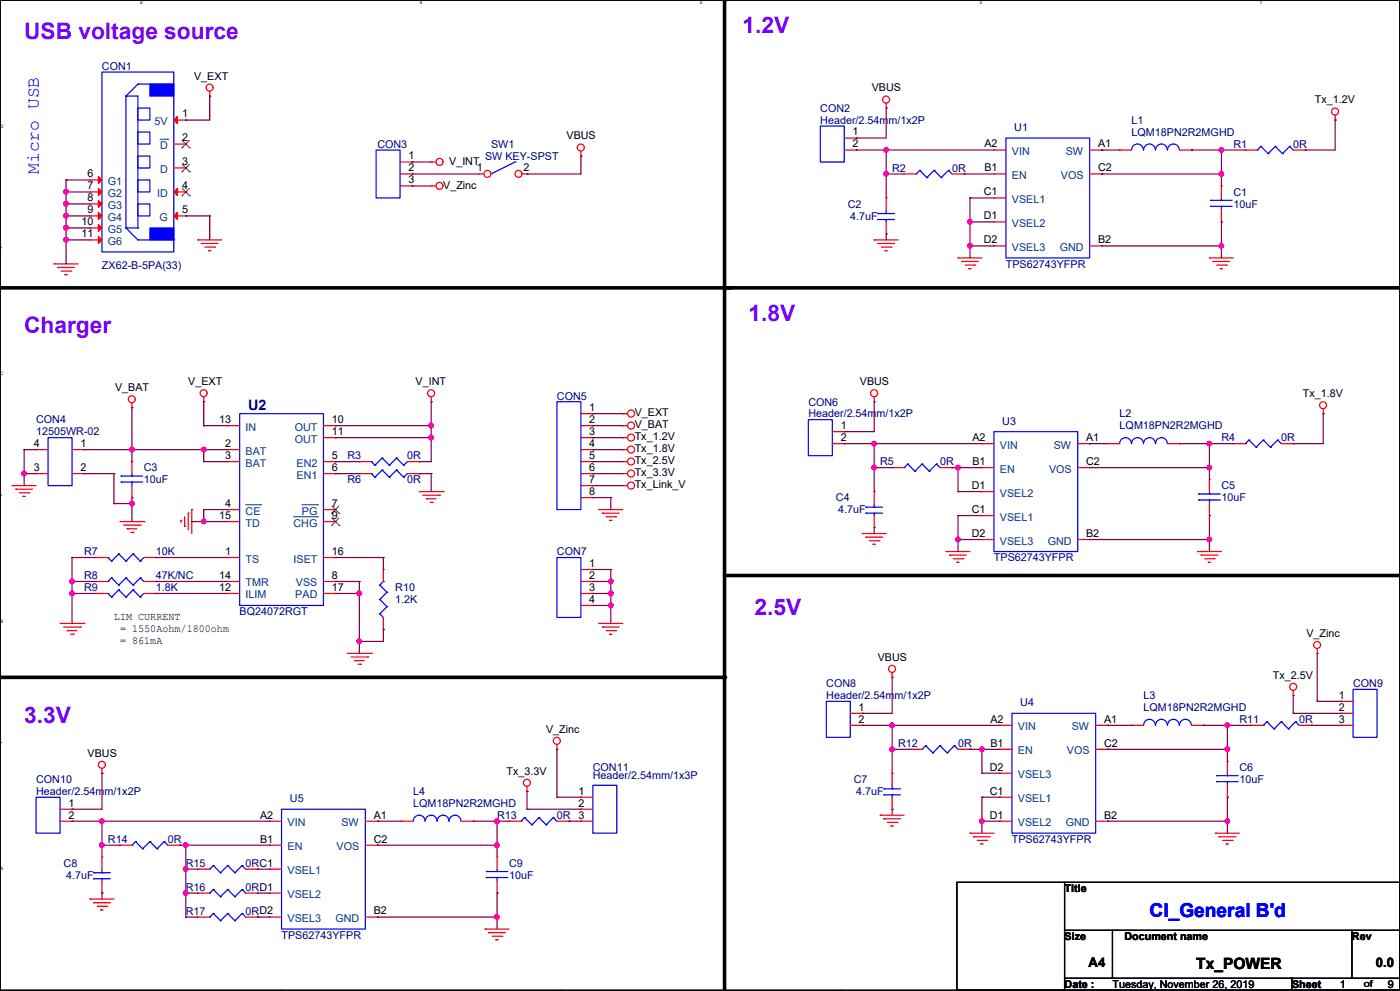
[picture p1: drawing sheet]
<svg xmlns="http://www.w3.org/2000/svg" width="297mm" height="210mm" viewBox="0 0 297 210" stroke-linecap="round" stroke-linejoin="round" font-family="sans-serif">
<g fill="none" stroke="#000" stroke-width=".25">
<path d="M0 0h296.6v209.7h-296.6zM59.3 0h.1M118.7 0h.1M178 0h.1M237.3 0h.1M0 52.5h.1M296.6 52.5h.1M0 104.9h.1M296.6 104.9h.1M0 157.3h.1M296.6 157.3h.1M202.8 186.9h93.8v22.8h-93.8z"/>
<path d="M225.6 186.9v22.8M225.6 197h71M235.8 197v10.2M286.5 197v10.2M59.3 209.7h.1M118.7 209.7h.1M178 209.7h.1M225.6 207.2h71M237.3 209.7h.1M273.8 207.2v2.5"/>
</g>
<path d="M153.5 0v209.5M0 61h296.7M153.5 121.9h143.2M0 143.5h153.5" fill="none" stroke="#000" stroke-width=".76"/>
<g fill="#000">
<circle cx="153.5" cy="0" r=".38"/>
<circle cx="154.8" cy="61" r=".38"/>
<circle cx="153.5" cy="143.5" r=".38"/>
</g>
<g fill="none" stroke="#f00" stroke-width=".25">
<path d="M44.4 19.3v1.1M19.1 38.1h.1M19.1 38.1h2.5M36.8 25.4h2.6M36.8 30.5h2.6M36.8 35.6h2.6M39.4 25.4h.1M39.4 30.5h.1M39.4 35.6h.1M44.4 20.4h.1M84.8 39.4h2.5M84.8 34.3h2.5"/>
<path d="M84.8 36.9h2.5M87.3 34.3h.1M87.3 36.9h.1M87.3 39.4h.1M91.4 39.4h.1M91.4 34.3h.1M91.4 39.4h1M91.4 34.3h1M123.1 33h.1M123.1 32v1M178.9 29.2h2.6M178.9 31.8h2.6"/>
<path d="M181.5 29.2h.1M181.5 31.8h.1M187.8 22.9h.1M187.8 21.9v1M191.6 36.9h.1M191.6 36.9h2.5M201.8 36.9h2.5M204.3 36.9h.1M210.6 36.9h.1M210.6 31.8h.1M210.6 36.9h2.6M210.6 31.8h2.6"/>
<path d="M230.9 36.9h2.6M230.9 31.8h2.6M233.5 31.8h.1M233.5 36.9h.1M237.3 31.8h.1M237.3 31.8h2.5M250 31.8h2.5M252.5 31.8h.1M258.8 39.4h.1M258.8 39.4v2.5M263.9 31.8h.1M263.9 31.8h2.6"/>
<path d="M274.1 31.8h2.5M276.6 31.8h.1M282.9 25.4h.1M282.9 24.4v1M11.5 55.9h.1M11.5 55.9h5M12.2 56.7h.1M12.2 56.7h3.6M13 57.4h2M13.7 58.2h.1M13.7 58.2h.6M15 57.4h.1"/>
<path d="M19.1 40.7h.1M19.1 43.2h.1M19.1 45.7h.1M19.1 48.3h.1M19.1 50.8h.1M19.1 50.8h2.5M19.1 40.7h2.5M19.1 45.7h2.5M19.1 43.2h2.5M19.1 48.3h2.5M36.8 40.7h2.6M36.8 45.7h2.6"/>
<path d="M39.4 40.7h.1M39.4 45.7h.1M41.9 50.8h.1M41.9 50.8h5.1M42.7 51.6h.1M42.7 51.6h3.5M43.4 52.3h2.1M44.2 53.1h.1M44.2 53.1h.5M45.5 52.3h.1M185.3 50.8h.1M185.3 50.8h5"/>
<path d="M186 51.6h.1M186 51.6h3.6M186.8 52.3h2M187.5 53.1h.1M187.5 53.1h.6M188.8 52.3h.1M203 54.6h.1M203 54.6h5.1M203.8 55.4h.1M203.8 55.4h3.5M204.5 56.1h2.1M205.3 56.9h.1"/>
<path d="M205.3 56.9h.5M206.6 56.1h.1M210.6 41.9h.1M210.6 47h.1M210.6 52.1h.1M210.6 41.9h2.6M210.6 52.1h2.6M210.6 47h2.6M230.9 52.1h2.6M233.5 52.1h.1M256.3 54.6h.1M256.3 54.6h5.1"/>
<path d="M257.1 55.4h.1M257.1 55.4h3.5M257.8 56.1h2.1M258.6 56.9h.1M258.6 56.9h.5M258.8 47h.1M258.8 44.5v2.5M259.9 56.1h.1M28 86.4h.1M28 97.8h.1M28 85.3v1.1M28 97.8v2.5"/>
<path d="M43.2 85.1h.1M43.2 84.1v1M48.2 90.2h.1M48.2 95.2h.1M48.2 97.8h.1M48.2 97.8h2.6M48.2 90.2h2.6M48.2 95.2h2.6M68.5 97.8h2.6M68.5 90.2h2.6M68.5 92.7h2.6M71.1 97.8h.1"/>
<path d="M71.1 90.2h.1M71.1 92.7h.1M76.2 97.8h.1M76.2 97.8h2.5M86.3 97.8h2.5M88.8 97.8h.1M91.4 85.1h.1M91.4 84.1v1M123.1 87.6h2.5M123.1 97.8h2.5M123.1 90.2h2.5M123.1 92.7h2.5"/>
<path d="M123.1 95.2h2.5M125.6 87.6h.1M125.6 90.2h.1M125.6 92.7h.1M125.6 95.2h.1M125.6 97.8h.1M132 87.6h.1M132 97.8h.1M132 90.2h.1M132 92.7h.1M132 95.2h.1M132 87.6h1"/>
<path d="M132 97.8h1M132 90.2h1M132 92.7h1M132 95.2h1M176.4 94h2.5M176.4 91.4h2.5M178.9 91.4h.1M178.9 94h.1M185.3 85.1h.1M185.3 84.1v1M189.1 99h.1M189.1 99h2.5"/>
<path d="M199.2 99h2.6M201.8 99h.1M208.1 99h.1M208.1 94h.1M208.1 99h2.5M208.1 94h2.5M228.4 99h2.5M228.4 94h2.5M230.9 94h.1M230.9 99h.1M234.7 94h.1M234.7 94h2.6"/>
<path d="M247.4 94h2.6M250 94h.1M261.4 94h.1M261.4 94h2.5M271.5 94h2.6M274.1 94h.1M280.4 87.6h.1M280.4 86.6v1M2.6 102.9h.1M2.6 102.9h5.1M3.3 103.6h.1M3.3 103.6h3.6"/>
<path d="M4.1 104.4h2M4.9 105.1h.1M4.9 105.1h.5M6.1 104.4h.1M20.3 118.1h.1M20.3 118.1h2.6M25.4 110.5h5.1M26.2 111.2h3.5M26.9 112h.1M26.9 112h2.1M27.7 112.8h.5M28 105.4h.1"/>
<path d="M28 102.9v2.5M28.2 112.8h.1M29.7 111.2h.1M30.5 110.5h.1M30.5 118.1h2.5M33 118.1h.1M38.4 110.2h.1M38.4 110.2v.5M39.1 111.5h.1M39.1 109.5v2M39.9 108.7h.1M39.9 108.7v3.6"/>
<path d="M40.6 107.9h.1M40.6 107.9v5.1M48.2 110.5h.1M48.2 118.1h.1M48.2 107.9h.1M48.2 110.5h2.6M48.2 107.9h2.6M48.2 118.1h2.6M68.5 110.5h2.6M68.5 100.3h2.6M68.5 107.9h2.6M68.5 118.1h2.6"/>
<path d="M71.1 107.9h.1M71.1 118.1h.1M71.1 100.3h.1M71.1 110.5h.1M76.2 100.3h.1M76.2 100.3h2.5M86.3 100.3h2.5M88.8 100.3h.1M88.8 104.1h5.1M89.6 104.9h3.6M90.4 105.6h.1M90.4 105.6h2"/>
<path d="M91.1 106.4h.5M91.6 106.4h.1M93.2 104.9h.1M93.9 104.1h.1M123.1 102.9h2.5M123.1 100.3h2.5M123.1 105.4h2.5M125.6 100.3h.1M125.6 102.9h.1M125.6 105.4h.1M126.9 107.9h.1M126.9 107.9h5.1"/>
<path d="M127.7 108.7h.1M127.7 108.7h3.5M128.4 109.5h2.1M129.2 110.2h.1M129.2 110.2h.5M130.5 109.5h.1M132 100.3h.1M132 102.9h.1M132 102.9h1M132 100.3h1M182.7 113h.1M182.7 113h5.1"/>
<path d="M183.5 113.8h.1M183.5 113.8h3.5M184.2 114.5h2.1M185 115.3h.1M185 115.3h.5M185.3 111.7h.1M185.3 104.1h.1M185.3 104.1v2.6M185.3 109.2v2.5M186.3 114.5h.1M200.5 116.8h.1M200.5 116.8h5.1"/>
<path d="M201.2 117.6h.1M201.2 117.6h3.6M202 118.3h2M202.8 119.1h.1M202.8 119.1h.5M204 118.3h.1M208.1 109.2h.1M208.1 104.1h.1M208.1 114.3h.1M208.1 104.1h2.5M208.1 109.2h2.5M208.1 114.3h2.5"/>
<path d="M228.4 114.3h2.5M230.9 114.3h.1M253.8 116.8h.1M253.8 116.8h5M254.5 117.6h.1M254.5 117.6h3.6M255.3 118.3h2M256 119.1h.1M256 119.1h.6M256.3 101.6h.1M256.3 109.2h.1M256.3 101.6v2.5"/>
<path d="M256.3 106.7v2.5M257.3 118.3h.1M12.7 132.1h5.1M13.5 132.8h3.5M14.3 133.6h.1M14.3 133.6h2M15 134.3h.5M15.5 134.3h.1M17 132.8h.1M17.8 132.1h.1M20.3 123.2h.1M20.3 123.2h2.6"/>
<path d="M30.5 123.2h2.5M33 123.2h.1M48.2 125.7h.1M48.2 123.2h.1M48.2 123.2h2.6M48.2 125.7h2.6M68.5 123.2h2.6M68.5 125.7h2.6M71.1 123.2h.1M71.1 125.7h.1M73.6 138.4h5.1M74.4 139.2h3.5"/>
<path d="M75.1 139.9h.1M75.1 139.9h2.1M77.9 139.2h.1M78.7 138.4h.1M81.2 133.3h.1M81.2 120.6h.1M81.2 120.6v2.6M81.2 130.8v2.5M123.1 123.2h2.5M123.1 120.6h2.5M123.1 125.7h2.5M123.1 128.2h2.5"/>
<path d="M125.6 120.6h.1M125.6 123.2h.1M125.6 125.7h.1M125.6 128.2h.1M126.9 132.1h.1M126.9 132.1h5.1M127.7 132.8h.1M127.7 132.8h3.5M128.4 133.6h2.1M129.2 134.3h.1M129.2 134.3h.5M130.5 133.6h.1"/>
<path d="M279.1 138.4h.1M279.1 137.4v1M75.9 140.7h.5M76.4 140.7h.1M118 158.7h.1M118 157.7v1M180.2 153.6h2.5M180.2 151.1h2.5M182.7 151.1h.1M182.7 153.6h.1M189.1 143.5h.1M189.1 142.5v1"/>
<path d="M192.9 158.7h.1M192.9 158.7h2.5M203 158.7h2.6M205.6 158.7h.1M211.9 158.7h.1M211.9 153.6h.1M211.9 153.6h2.5M211.9 158.7h2.5M232.2 153.6h2.5M232.2 158.7h2.5M234.7 153.6h.1M234.7 158.7h.1"/>
<path d="M239.8 153.6h.1M239.8 153.6h2.5M252.5 153.6h2.5M255 153.6h.1M265.2 153.6h.1M265.2 153.6h2.5M274.1 147.3h.1M274.1 146.3v1M275.3 153.6h2.6M277.9 153.6h.1M284.2 148.6h.1M284.2 151.1h.1"/>
<path d="M284.2 153.6h.1M284.2 153.6h2.5M284.2 151.1h2.5M284.2 148.6h2.5M12.7 173.9h2.6M12.7 171.4h2.6M15.3 171.4h.1M15.3 173.9h.1M21.6 163.8h.1M21.6 162.8v1M25.4 179h.1M25.4 179h2.6"/>
<path d="M35.6 179h2.5M38.1 179h.1M57.1 179h.1M57.1 173.9h.1M57.1 179h2.6M57.1 173.9h2.6M77.4 179h2.6M77.4 173.9h2.6M80 173.9h.1M80 179h.1M85 173.9h.1M85 173.9h2.6"/>
<path d="M97.7 173.9h2.6M100.3 173.9h.1M107.9 173.9h.1M107.9 173.9h2.5M111.7 167.6h.1M111.7 166.6v1M118 173.9h2.6M120.6 173.9h.1M186.5 172.7h.1M186.5 172.7h5.1M187.3 173.4h.1M187.3 173.4h3.5"/>
<path d="M188.1 174.2h2M188.8 175h.1M188.8 175h.5M190.1 174.2h.1M205.6 176.5h.1M205.6 176.5h5M206.3 177.2h.1M206.3 177.2h3.6M207.1 178h2M207.8 178.8h.1M207.8 178.8h.5M209.1 178h.1"/>
<path d="M211.9 168.9h.1M211.9 173.9h.1M211.9 163.8h.1M211.9 173.9h2.5M211.9 168.9h2.5M211.9 163.8h2.5M232.2 173.9h2.5M234.7 173.9h.1M257.6 176.5h.1M257.6 176.5h5M258.3 177.2h.1M258.3 177.2h3.6"/>
<path d="M259.1 178h2M259.9 178.8h.1M259.9 178.8h.5M260.1 161.2h.1M260.1 168.9h.1M260.1 161.2v2.6M260.1 166.3v2.6M261.1 178h.1M19.1 190.4h.1M19.1 190.4h5M19.8 191.2h.1M19.8 191.2h3.6"/>
<path d="M20.6 192h2M21.4 192.7h.1M21.4 192.7h.5M22.6 192h.1M41.9 194.2h.1M41.9 194.2h2.5M52.1 194.2h2.5M54.6 194.2h.1M57.1 184.1h.1M57.1 189.2h.1M57.1 194.2h.1M57.1 184.1h2.6"/>
<path d="M57.1 194.2h2.6M57.1 189.2h2.6M77.4 194.2h2.6M80 194.2h.1M102.8 196.8h.1M102.8 196.8h5.1M103.6 197.5h.1M103.6 197.5h3.5M104.3 198.3h2.1M105.1 199.1h.1M105.1 199.1h.5M105.3 181.6h.1"/>
<path d="M105.3 189.2h.1M105.3 181.6v2.5M105.3 186.6v2.6M106.4 198.3h.1"/>
<circle cx="44.4" cy="18.6" r=".74"/>
<circle cx="93.1" cy="34.3" r=".74"/>
<circle cx="93.1" cy="39.4" r=".74"/>
<circle cx="123.1" cy="31.2" r=".74"/>
<circle cx="187.8" cy="21.1" r=".74"/>
<circle cx="282.9" cy="23.6" r=".74"/>
<circle cx="27.9" cy="84.6" r=".74"/>
<circle cx="43.2" cy="83.3" r=".74"/>
<circle cx="91.4" cy="83.3" r=".74"/>
<circle cx="133.7" cy="92.7" r=".74"/>
<circle cx="133.7" cy="95.2" r=".74"/>
<circle cx="133.7" cy="97.8" r=".74"/>
<circle cx="133.7" cy="90.1" r=".74"/>
<circle cx="133.7" cy="87.6" r=".74"/>
<circle cx="185.2" cy="83.3" r=".74"/>
<circle cx="280.4" cy="85.8" r=".74"/>
<circle cx="133.7" cy="100.3" r=".74"/>
<circle cx="133.7" cy="102.8" r=".74"/>
<circle cx="279.1" cy="136.6" r=".74"/>
<circle cx="118" cy="156.9" r=".74"/>
<circle cx="189" cy="141.7" r=".74"/>
<circle cx="274" cy="145.5" r=".74"/>
<circle cx="21.6" cy="162" r=".74"/>
<circle cx="111.7" cy="165.8" r=".74"/>
</g>
<g fill="none" stroke="#00f" stroke-width=".25">
<path d="M21.6 15.3h15.2v38.1h-15.2zM29.2 17.8h.1M29.2 17.8h7.6M29.2 17.8l-2.5 2.6M26.7 20.4h.1M26.7 20.4v27.9M26.7 20.4h2.5v27.9M29.2 22.9h2.6v2.5h-2.6zM29.2 28h2.6v2.5h-2.6zM29.2 33h2.6v2.6h-2.6zM29.2 38.1h2.6v2.6h-2.6zM79.7 31.8h5.1v10.1h-5.1z"/>
<path d="M109.1 34.3h.1M109.1 34.3l-5 2.6M173.8 26.7h5.1v7.6h-5.1zM194.1 36.9h.1M194.9 36.1h.1M194.9 36.1l1.5 1.5M194.9 36.1l-.8 .8M196.4 37.6h.1M197.9 36.1h.1M197.9 36.1l1.6 1.5M197.9 36.1l-1.5 1.5M199.5 37.6h.1"/>
<path d="M201 36.1h.1M201 36.1l.8 .8M201 36.1l-1.5 1.5M213.2 29.2h17.7v25.4h-17.7zM244.8 31.8a1.27 1.27 0 0 0-1.2-1.3 1.27 1.27 0 0 0-1.3 1.3 1.25 1.25 0 0 0-1.2-1.3 1.25 1.25 0 0 0-1.3 1.3M247.4 31.8a1.25 1.25 0 0 0-1.3-1.3 1.25 1.25 0 0 0-1.2 1.3M249.9 31.8a1.25 1.25 0 0 0-1.2-1.3 1.25 1.25 0 0 0-1.3 1.3M266.5 31.8h.1M267.2 31h.1M267.2 31l1.5 1.5M267.2 31l-.7 .8M268.7 32.5h.1"/>
<path d="M270.3 31h.1M270.3 31l1.5 1.5M270.3 31l-1.6 1.5M271.8 32.5h.1M273.3 31h.1M273.3 31l.8 .8M273.3 31l-1.5 1.5M26.7 48.3h.1M26.7 48.3l2.5 2.5M26.7 48.3h2.5M29.2 43.2h2.6v2.5h-2.6zM29.2 50.8h.1"/>
<path d="M29.2 48.3h.1M29.2 50.8h7.6M36.8 50.8h.1M256.6 43.7h.1M256.6 42.4h.1M256.6 43.7h4.5M256.6 42.4h4.5M258.8 42.4h.1M258.8 43.7h.1M258.8 41.9v.5M258.8 43.7v.8M50.8 87.6h17.7v40.6h-17.7z"/>
<path d="M78.7 97.8h.1M78.7 97.8l.8 .7M79.5 98.5h.1M81 99.6h.1M81 97h.1M81 99.6l1.5 1.5M81 99.6l-1.5 1.5M81 97l1.5 1.5M81 97l-1.5 1.5M82.5 98.5h.1M84 99.6h.1M84 97h.1"/>
<path d="M84 99.6l1.5 1.5M84 99.6l-1.5 1.5M84 97l1.5 1.5M84 97l-1.5 1.5M85.5 98.5h.1M86.3 97.8l-.8 .7M118 85.1h5.1v22.8h-5.1zM171.3 88.9h5.1v7.6h-5.1zM191.6 99h.1M192.4 98.3h.1M192.4 98.3l1.5 1.5M192.4 98.3l-.8 .7"/>
<path d="M193.9 99.8h.1M195.4 98.3h.1M195.4 98.3l1.5 1.5M195.4 98.3l-1.5 1.5M196.9 99.8h.1M198.5 98.3h.1M198.5 98.3l.7 .7M198.5 98.3l-1.6 1.5M210.6 91.4h17.8v25.4h-17.8zM244.8 94a1.27 1.27 0 0 0-1.2-1.3 1.27 1.27 0 0 0-1.3 1.3 1.27 1.27 0 0 0-1.3-1.3 1.27 1.27 0 0 0-1.2 1.3 1.25 1.25 0 0 0-1.3-1.3 1.25 1.25 0 0 0-1.2 1.3M247.4 94a1.25 1.25 0 0 0-1.3-1.3 1.25 1.25 0 0 0-1.2 1.3M263.9 94h.1"/>
<path d="M264.7 93.2h.1M264.7 93.2l1.5 1.5M264.7 93.2l-.8 .8M266.2 94.7h.1M267.7 93.2h.1M267.7 93.2l1.5 1.5M267.7 93.2l-1.5 1.5M269.2 94.7h.1M270.8 93.2h.1M270.8 93.2l.7 .8M270.8 93.2l-1.6 1.5M22.9 118.1h.1"/>
<path d="M22.9 118.1l.7 .8M23.6 118.9h.1M25.2 117.3h.1M25.2 117.3l1.5 1.6M25.2 117.3l-1.6 1.6M25.7 102.1h.1M25.7 100.8h.1M25.7 102.1h4.5M25.7 100.8h4.5M26.7 118.9h.1M28 100.8h.1M28 102.1h.1"/>
<path d="M28 100.3v.5M28 102.1v.8M28.2 117.3h.1M28.2 117.3l1.5 1.6M28.2 117.3l-1.5 1.6M29.7 118.9h.1M30.5 118.1l-.8 .8M78.7 100.3h.1M78.7 100.3l.8 .8M79.5 101.1h.1M82.5 101.1h.1M85.5 101.1h.1"/>
<path d="M86.3 100.3l-.8 .8M118 118.1h5.1v12.7h-5.1zM183.5 107.4h.1M183.5 108.7h.1M183.5 107.4h3.5M183.5 108.7h3.5M185.3 108.7h.1M185.3 107.4h.1M185.3 106.7v.7M185.3 108.7v.5M254 105.9h.1M254 104.6h.1"/>
<path d="M254 105.9h4.6M254 104.6h4.6M256.3 104.6h.1M256.3 105.9h.1M256.3 104.1v.5M256.3 105.9v.8M22.9 123.2h.1M23.6 122.4h.1M23.6 122.4l1.6 1.5M23.6 122.4l-.7 .8M25.2 123.9h.1M26.7 122.4h.1"/>
<path d="M26.7 122.4l1.5 1.5M26.7 122.4l-1.5 1.5M28.2 123.9h.1M29.7 122.4h.1M29.7 122.4l.8 .8M29.7 122.4l-1.5 1.5M80.5 130h.1M80.5 127h.1M80.5 123.9h.1M80.5 130l.7 .8M80.5 127l1.5 1.5M80.5 123.9l1.5 1.6"/>
<path d="M81.2 123.2h.1M81.2 123.2l-.7 .7M82 128.5h.1M82 125.5h.1M82 128.5l-1.5 1.5M82 125.5l-1.5 1.5M175.1 148.6h5.1v7.6h-5.1zM195.4 158.7h.1M196.2 157.9h.1M196.2 157.9l1.5 1.6M196.2 157.9l-.8 .8M197.7 159.5h.1"/>
<path d="M199.2 157.9h.1M199.2 157.9l1.5 1.6M199.2 157.9l-1.5 1.6M200.7 159.5h.1M202.3 157.9h.1M202.3 157.9l.7 .8M202.3 157.9l-1.6 1.6M214.4 151.1h17.8v25.4h-17.8zM244.8 153.6a1.25 1.25 0 0 0-1.2-1.2 1.25 1.25 0 0 0-1.3 1.2M247.4 153.6a1.25 1.25 0 0 0-1.3-1.2 1.25 1.25 0 0 0-1.2 1.2M249.9 153.6a1.25 1.25 0 0 0-1.2-1.2 1.25 1.25 0 0 0-1.3 1.2M252.5 153.6a1.25 1.25 0 0 0-1.3-1.2 1.25 1.25 0 0 0-1.2 1.2"/>
<path d="M267.7 153.6h.1M268.5 152.9h.1M268.5 152.9l1.5 1.5M268.5 152.9l-.8 .7M270 154.4h.1M271.5 152.9h.1M271.5 152.9l1.5 1.5M271.5 152.9l-1.5 1.5M273 154.4h.1M274.6 152.9h.1M274.6 152.9l.7 .7M274.6 152.9l-1.6 1.5"/>
<path d="M286.7 146h5.1v10.2h-5.1zM7.7 168.9h5v7.6h-5zM28 179h.1M28.7 178.3h.1M28.7 178.3l1.5 1.5M28.7 178.3l-.7 .7M30.2 179.8h.1M31.8 178.3h.1M31.8 178.3l1.5 1.5M31.8 178.3l-1.6 1.5M33.3 179.8h.1M34.8 178.3h.1"/>
<path d="M34.8 178.3l.8 .7M34.8 178.3l-1.5 1.5M59.7 171.4h17.7v25.4h-17.7zM90.1 173.9a1.25 1.25 0 0 0-1.3-1.2 1.25 1.25 0 0 0-1.2 1.2M92.6 173.9a1.25 1.25 0 0 0-1.2-1.2 1.25 1.25 0 0 0-1.3 1.2M95.1 173.9a1.25 1.25 0 0 0-1.2-1.2 1.25 1.25 0 0 0-1.2 1.2M97.7 173.9a1.25 1.25 0 0 0-1.3-1.2 1.25 1.25 0 0 0-1.2 1.2M110.4 173.9h.1M111.2 173.2h.1M111.2 173.2l1.5 1.5M111.2 173.2l-.8 .7M112.7 174.7h.1"/>
<path d="M114.2 173.2h.1M114.2 173.2l1.5 1.5M114.2 173.2l-1.5 1.5M115.7 174.7h.1M117.3 173.2h.1M117.3 173.2l.7 .7M117.3 173.2l-1.6 1.5M257.8 165.6h.1M257.8 164.3h.1M257.8 165.6h4.6M257.8 164.3h4.6M260.1 164.3h.1"/>
<path d="M260.1 165.6h.1M260.1 163.8v.5M260.1 165.6v.7M44.4 194.2h.1M45.2 193.5h.1M45.2 193.5l1.5 1.5M45.2 193.5l-.8 .7M46.7 195h.1M48.2 193.5h.1M48.2 193.5l1.6 1.5M48.2 193.5l-1.5 1.5M49.8 195h.1"/>
<path d="M51.3 193.5h.1M51.3 193.5l.8 .7M51.3 193.5l-1.5 1.5M103.1 185.9h.1M103.1 184.6h.1M103.1 185.9h4.5M103.1 184.6h4.5M105.3 184.6h.1M105.3 185.9h.1M105.3 184.1v.5M105.3 185.9v.7"/>
</g>
<g fill="#00f" stroke="#00f" stroke-width=".25">
<path d="M31.8 48.3h5v2.5h-5z" fill-rule="evenodd"/>
<path d="M31.8 17.8h5v2.6h-5z" fill-rule="evenodd"/>
</g>
<g fill="#f00" stroke="#f00" stroke-width=".25">
<path d="M37.6 24.7v1.5l-.8-.8z"/>
<path d="M37.6 39.9v1.5l-.8-.7z"/>
<path d="M37.6 45v1.5l-.8-.8z"/>
<path d="M20.8 37.4l.8 .7-.8 .8z"/>
<path d="M20.8 39.9l.8 .8-.8 .7z"/>
<path d="M20.8 42.4l.8 .8-.8 .8z"/>
<path d="M20.8 45l.8 .7-.8 .8z"/>
<path d="M20.8 47.5l.8 .8-.8 .7z"/>
<path d="M20.8 50.1l.8 .7-.8 .8z"/>
</g>
<g fill="none" stroke="#804000" stroke-width=".21">
<path d="M38.6 31.3h.1M38.6 36.4h.1M38.6 29.7l1.6 1.6M38.6 34.8l1.6 1.6M38.6 39.9l1.6 1.6M40.1 29.7l-1.5 1.6M40.1 34.8l-1.5 1.6M40.1 39.9l-1.5 1.6M40.2 31.3h.1M40.2 36.4h.1M38.6 41.5h.1M40.2 41.5h.1"/>
<path d="M70.3 108.7h.1M70.3 111.3h.1M70.3 107.2l1.6 1.5M70.3 109.7l1.6 1.6M71.8 107.2l-1.5 1.5M71.8 109.7l-1.5 1.6M71.9 108.7h.1M71.9 111.3h.1"/>
</g>
<path d="M33.9 29.5h1.7M35.6 29.5h.1M52.1 106.9h3.1M55.2 106.9h.1M62.2 109.5h5.1M64 106.9h3.3M67.3 106.9h.1M67.3 109.5h.1" fill="none" stroke="#004080" stroke-width=".21"/>
<circle cx="103.3" cy="36.8" r=".74" fill="#fff" stroke="#f00" stroke-width=".25"/>
<path d="M101.5 36.9h.1M101.5 36.9h1" fill="none" stroke="#f00" stroke-width=".25"/>
<circle cx="109.9" cy="36.8" r=".74" fill="#fff" stroke="#f00" stroke-width=".25"/>
<g fill="none" stroke="#f00" stroke-width=".25">
<path d="M110.7 36.9h1M111.7 36.9h.1M187.8 49.5h.1M187.8 41.9h.1M187.8 41.9v2.6M187.8 47v2.5M7.7 95.2h.1M7.7 95.2h2.5M15.3 95.2h2.5M17.8 95.2h.1M7.7 100.3h.1M7.7 100.3h2.5"/>
<path d="M15.3 100.3h2.5M17.8 100.3h.1M20.3 125.7h.1M20.3 125.7h2.6M30.5 125.7h2.5M33 125.7h.1M123.1 168.9h.1M123.1 171.4h.1M123.1 173.9h.1M123.1 168.9h2.5M123.1 171.4h2.5M123.1 173.9h2.5"/>
<path d="M189.1 171.4h.1M189.1 163.8h.1M189.1 163.8v2.5M189.1 168.9v2.5M21.6 189.2h.1M21.6 181.6h.1M21.6 181.6v2.5M21.6 186.6v2.6M41.9 189.2h.1M41.9 184.1h.1M41.9 189.2h2.5M41.9 184.1h2.5"/>
<path d="M52.1 189.2h2.5M52.1 184.1h2.5M54.6 189.2h.1M54.6 184.1h.1"/>
</g>
<g fill="none" stroke="#00f" stroke-width=".25">
<path d="M186 45.2h.1M186 46.5h.1M186 45.2h3.6M186 46.5h3.6M187.8 46.5h.1M187.8 45.2h.1M187.8 44.5v.7M187.8 46.5v.5M10.2 92.7h5.1v10.2h-5.1zM22.9 125.7h.1M22.9 125.7l.7 .8M23.6 126.5h.1"/>
<path d="M25.2 124.9h.1M25.2 124.9l1.5 1.6M25.2 124.9l-1.6 1.6M26.7 126.5h.1M28.2 124.9h.1M28.2 124.9l1.5 1.6M28.2 124.9l-1.5 1.6M29.7 126.5h.1M30.5 125.7l-.8 .8M125.6 166.3h5.1v10.2h-5.1zM187.3 167.1h.1M187.3 168.4h.1"/>
<path d="M187.3 167.1h3.5M187.3 168.4h3.5M189.1 168.4h.1M189.1 167.1h.1M189.1 166.3v.8M189.1 168.4v.5M19.8 184.9h.1M19.8 186.1h.1M19.8 184.9h3.6M19.8 186.1h3.6M21.6 186.1h.1M21.6 184.9h.1"/>
<path d="M21.6 184.1v.8M21.6 186.1v.5M44.4 189.2h.1M44.4 184.1h.1M45.2 188.4h.1M45.2 183.3h.1M45.2 188.4l1.5 1.5M45.2 188.4l-.8 .8M45.2 183.3l1.5 1.6M45.2 183.3l-.8 .8M46.7 189.9h.1M46.7 184.9h.1"/>
<path d="M48.2 188.4h.1M48.2 183.3h.1M48.2 188.4l1.6 1.5M48.2 188.4l-1.5 1.5M48.2 183.3l1.6 1.6M48.2 183.3l-1.5 1.6M49.8 189.9h.1M49.8 184.9h.1M51.3 188.4h.1M51.3 183.3h.1M51.3 188.4l.8 .8M51.3 188.4l-1.5 1.5"/>
<path d="M51.3 183.3l.8 .8M51.3 183.3l-1.5 1.6"/>
</g>
<g fill="none" stroke="#800040" stroke-width=".25">
<path d="M14 38.1h.1M14 38.1h5.1M14 38.1v17.8M39.4 25.4h.1M44.4 20.4h.1M44.4 20.4v5h-5M87.3 36.9h.1M87.3 34.3h.1M87.3 39.4h.1M87.3 36.9h14.2M87.3 34.3h4.1M87.3 39.4h4.1"/>
<path d="M111.7 36.9h.1M123.1 33h.1M123.1 33v3.9h-11.4M181.5 31.8h.1M181.5 29.2h.1M181.5 31.8h29.1M187.8 31.8h.1M187.8 36.9h.1M187.8 22.9h.1M187.8 36.9h3.8M187.8 22.9v6.3h-6.3M187.8 31.8v10.1"/>
<path d="M204.3 36.9h.1M204.3 36.9h6.3M233.5 31.8h.1M233.5 36.9h.1M233.5 36.9h25.3M233.5 31.8h3.8M252.5 31.8h.1M252.5 31.8h11.4M258.8 31.8h.1M258.8 36.9h.1M258.8 31.8v7.6M276.6 31.8h.1"/>
<path d="M282.9 25.4h.1M282.9 25.4v6.4h-6.3M14 50.8h.1M14 48.3h.1M14 45.7h.1M14 43.2h.1M14 40.7h.1M14 45.7h5.1M14 50.8h5.1M14 48.3h5.1M14 43.2h5.1M14 40.7h5.1"/>
<path d="M39.4 45.7h.1M39.4 45.7h5M44.4 45.7h.1M44.4 45.7v5.1M187.8 49.5h.1M187.8 49.5v1.3M205.6 41.9h.1M205.6 47h.1M205.6 52.1h.1M205.6 41.9v12.7M205.6 41.9h5M205.6 47h5"/>
<path d="M205.6 52.1h5M233.5 52.1h.1M233.5 52.1h25.3M258.8 47h.1M258.8 52.1h.1M258.8 47v7.6M5.1 95.2h.1M5.1 95.2v7.7M5.1 95.2h2.6M17.8 95.2h.1M17.8 95.2h30.4M28 86.4h.1"/>
<path d="M28 95.2h.1M28 86.4v11.4M43.2 85.1h.1M43.2 90.2h.1M43.2 95.2h.1M43.2 97.8h.1M43.2 85.1v5.1M43.2 95.2v2.6M43.2 90.2h5M43.2 97.8h5M71.1 90.2h.1M71.1 92.7h.1"/>
<path d="M71.1 97.8h.1M71.1 90.2h20.3M71.1 92.7h20.3M71.1 97.8h5.1M88.8 97.8h.1M91.4 85.1h.1M91.4 90.2h.1M91.4 92.7h.1M91.4 85.1v12.7h-2.6M125.6 87.6h.1M125.6 95.2h.1M125.6 97.8h.1"/>
<path d="M125.6 90.2h.1M125.6 92.7h.1M125.6 95.2h6.4M125.6 90.2h6.4M125.6 92.7h6.4M125.6 97.8h6.4M125.6 87.6h6.4M178.9 91.4h.1M178.9 94h.1M178.9 94h29.2M185.3 85.1h.1M185.3 94h.1"/>
<path d="M185.3 99h.1M185.3 85.1v6.3h-6.4M185.3 94v10.1M185.3 99h3.8M201.8 99h.1M201.8 99h6.3M203 99h.1M203 99v5.1M230.9 94h.1M230.9 99h.1M230.9 94h3.8M230.9 99h25.4"/>
<path d="M250 94h.1M250 94h11.4M256.3 94h.1M256.3 99h.1M256.3 94v7.6M274.1 94h.1M280.4 87.6h.1M280.4 87.6v6.4h-6.3M5.1 100.3h.1M5.1 100.3h2.6M15.3 118.1h.1M15.3 118.1h5"/>
<path d="M15.3 118.1v14M17.8 100.3h.1M17.8 100.3h6.3M24.1 100.3h.1M24.1 106.7h.1M24.1 100.3v6.4M24.1 106.7h3.9M28 105.4h.1M28 106.7h.1M28 105.4v5.1M33 118.1h.1M33 118.1h15.2"/>
<path d="M40.6 110.5h.1M40.6 110.5h7.6M43.2 107.9h.1M43.2 110.5h.1M43.2 107.9v2.6M43.2 107.9h5M71.1 100.3h.1M71.1 118.1h.1M71.1 100.3h5.1M71.1 118.1h10.1M81.2 118.1h.1M81.2 118.1v2.5"/>
<path d="M88.8 100.3h.1M88.8 100.3h2.6M91.4 100.3h.1M91.4 100.3v3.8M125.6 100.3h.1M125.6 102.9h.1M125.6 105.4h.1M125.6 100.3h6.4M125.6 102.9h6.4M125.6 105.4h3.8M129.4 105.4h.1M129.4 105.4v2.5"/>
<path d="M185.3 111.7h.1M185.3 111.7v1.3M203 104.1h.1M203 109.2h.1M203 114.3h.1M203 104.1h5.1M203 109.2h5.1M203 109.2v7.6M203 114.3h5.1M230.9 114.3h.1M230.9 114.3h25.4M256.3 109.2h.1"/>
<path d="M256.3 114.3h.1M256.3 109.2v7.6M15.3 123.2h.1M15.3 125.7h.1M15.3 123.2h5M15.3 125.7h5M33 123.2h.1M33 125.7h.1M33 123.2h15.2M33 125.7h15.2M71.1 123.2h.1M71.1 125.7h.1"/>
<path d="M71.1 123.2h5.1M71.1 125.7h5.1M76.2 123.2h.1M76.2 125.7h.1M76.2 135.9h.1M76.2 123.2v15.2M81.2 133.3h.1M81.2 133.3v2.6h-5M125.6 120.6h.1M125.6 123.2h.1M125.6 125.7h.1M125.6 128.2h.1"/>
<path d="M125.6 123.2h3.8M125.6 125.7h3.8M125.6 120.6h3.8M125.6 128.2h3.8M129.4 120.6h.1M129.4 123.2h.1M129.4 125.7h.1M129.4 128.2h.1M129.4 120.6v11.5M279.1 138.4h.1M279.1 138.4v10.2M118 158.7h.1"/>
<path d="M118 158.7v10.2M182.7 151.1h.1M182.7 153.6h.1M182.7 153.6h29.2M189.1 143.5h.1M189.1 153.6h.1M189.1 158.7h.1M189.1 143.5v7.6h-6.4M189.1 153.6v10.2M189.1 158.7h3.8M205.6 158.7h.1M205.6 158.7h6.3"/>
<path d="M208.1 158.7h.1M208.1 158.7v5.1M234.7 158.7h.1M234.7 153.6h.1M234.7 153.6h5.1M234.7 158.7h25.4M255 153.6h.1M255 153.6h10.2M260.1 153.6h.1M260.1 158.7h.1M260.1 153.6v7.6M274.1 151.1h.1"/>
<path d="M274.1 147.3h.1M274.1 151.1h10.1M274.1 147.3v3.8M277.9 153.6h.1M277.9 153.6h6.3M279.1 148.6h.1M279.1 148.6h5.1M15.3 171.4h.1M15.3 173.9h.1M15.3 173.9h41.8M21.6 163.8h.1M21.6 173.9h.1"/>
<path d="M21.6 179h.1M21.6 163.8v7.6h-6.3M21.6 173.9v7.7M21.6 179h3.8M38.1 179h.1M38.1 179h19M39.4 179h.1M39.4 179v15.2M80 179h.1M80 173.9h.1M80 173.9h5M80 179h25.3"/>
<path d="M100.3 173.9h.1M100.3 173.9h7.6M105.3 173.9h.1M105.3 179h.1M105.3 173.9v7.7M111.7 167.6h.1M111.7 171.4h.1M111.7 171.4h11.4M111.7 167.6v3.8M118 168.9h.1M118 168.9h5.1M120.6 173.9h.1"/>
<path d="M120.6 173.9h2.5M189.1 171.4h.1M189.1 171.4v1.3M208.1 163.8h.1M208.1 168.9h.1M208.1 173.9h.1M208.1 163.8h3.8M208.1 173.9h3.8M208.1 168.9v7.6M208.1 168.9h3.8M234.7 173.9h.1M234.7 173.9h25.4"/>
<path d="M260.1 168.9h.1M260.1 173.9h.1M260.1 168.9v7.6M21.6 189.2h.1M21.6 189.2v1.2M39.4 184.1h.1M39.4 189.2h.1M39.4 194.2h.1M39.4 184.1h2.5M39.4 189.2h2.5M39.4 194.2h2.5M54.6 184.1h.1"/>
<path d="M54.6 189.2h.1M54.6 194.2h.1M54.6 184.1h2.5M54.6 189.2h2.5M54.6 194.2h2.5M80 194.2h.1M80 194.2h25.3M105.3 189.2h.1M105.3 194.2h.1M105.3 189.2v7.6"/>
</g>
<g fill="#f0f" stroke="#f0f" stroke-width=".25">
<circle cx="14" cy="50.8" r=".49"/>
<circle cx="14" cy="48.3" r=".49"/>
<circle cx="14" cy="45.7" r=".49"/>
<circle cx="14" cy="43.2" r=".49"/>
<circle cx="14" cy="40.6" r=".49"/>
<circle cx="5.1" cy="100.3" r=".49"/>
<circle cx="91.4" cy="90.1" r=".49"/>
<circle cx="91.4" cy="92.7" r=".49"/>
<circle cx="43.2" cy="95.2" r=".49"/>
<circle cx="27.9" cy="95.2" r=".49"/>
<circle cx="43.2" cy="110.5" r=".49"/>
<circle cx="15.2" cy="123.1" r=".49"/>
<circle cx="15.2" cy="125.7" r=".49"/>
<circle cx="76.1" cy="125.7" r=".49"/>
<circle cx="76.1" cy="135.8" r=".49"/>
<circle cx="27.9" cy="106.6" r=".49"/>
<circle cx="258.8" cy="31.8" r=".49"/>
<circle cx="258.8" cy="36.8" r=".49"/>
<circle cx="205.5" cy="47" r=".49"/>
<circle cx="205.5" cy="52.1" r=".49"/>
<circle cx="258.8" cy="52.1" r=".49"/>
<circle cx="187.8" cy="36.8" r=".49"/>
<circle cx="187.8" cy="31.8" r=".49"/>
<circle cx="189" cy="158.7" r=".49"/>
<circle cx="189" cy="153.6" r=".49"/>
<circle cx="21.6" cy="179" r=".49"/>
<circle cx="21.6" cy="173.9" r=".49"/>
<circle cx="208.1" cy="158.7" r=".49"/>
<circle cx="208.1" cy="173.9" r=".49"/>
<circle cx="39.3" cy="184.1" r=".49"/>
<circle cx="39.3" cy="179" r=".49"/>
<circle cx="39.3" cy="189.1" r=".49"/>
<circle cx="260.1" cy="158.7" r=".49"/>
<circle cx="260.1" cy="153.6" r=".49"/>
<circle cx="260.1" cy="173.9" r=".49"/>
<circle cx="105.3" cy="173.9" r=".49"/>
<circle cx="105.3" cy="179" r=".49"/>
<circle cx="105.3" cy="194.2" r=".49"/>
<circle cx="129.4" cy="125.7" r=".49"/>
<circle cx="129.4" cy="123.1" r=".49"/>
<circle cx="129.4" cy="128.2" r=".49"/>
<circle cx="185.2" cy="94" r=".49"/>
<circle cx="185.2" cy="99" r=".49"/>
<circle cx="256.3" cy="94" r=".49"/>
<circle cx="256.3" cy="99" r=".49"/>
<circle cx="203" cy="99" r=".49"/>
<circle cx="203" cy="114.3" r=".49"/>
<circle cx="256.3" cy="114.3" r=".49"/>
</g>
<g font-size="4.8" fill="#8000ff">
<text x="5.1" y="8.3">USB voltage source</text>
<text x="157.4" y="7.1">1.2V</text>
<text x="5.1" y="70.5">Charger</text>
<text x="158.6" y="68">1.8V</text>
<text x="159.9" y="130.2">2.5V</text>
<text x="5.1" y="153">3.3V</text>
</g>
<text font-size="4.1" fill="#00f" x="243.6" y="194.2">CI_General B'd</text>
<text font-size="3.8" fill="#00f" x="8.2" y="36.9" transform="rotate(-90 8.2 36.9)">Micro USB</text>
<text font-size="3.3" x="253.5" y="205.2">Tx_POWER</text>
<text font-size="3" fill="#000080" x="52.6" y="86.9">U2</text>
<g font-size="2.8">
<text x="230.7" y="204.7">A4</text>
<text x="291.6" y="204.7">0.0</text>
</g>
<g font-size="2.3" fill="#000080">
<text x="21.6" y="14.8">CON1</text>
<text x="173.8" y="23.7">CON2</text>
<text x="173.8" y="26.2">Header/2.54mm/1x2P</text>
<text x="214.9" y="27.8">U1</text>
<text x="239.8" y="26.2">L1</text>
<text x="239.8" y="28.8">LQM18PN2R2MGHD</text>
<text x="80" y="31.3">CON3</text>
<text x="102.8" y="33.8">SW KEY-SPST</text>
<text x="104.1" y="31.3">SW1</text>
<text x="261.4" y="31.3">R1</text>
<text x="274.1" y="31.3">0R</text>
<text x="189.1" y="36.4">R2</text>
<text x="201.8" y="36.4">0R</text>
<text x="261.4" y="41.5">C1</text>
<text x="179.7" y="44">C2</text>
<text x="180.2" y="46.5">4.7uF</text>
<text x="261.4" y="44">10uF</text>
<text x="21.6" y="56.9">ZX62-B-5PA(33)</text>
<text x="213.2" y="56.7">TPS62743YFPR</text>
<text x="7.7" y="89.7">CON4</text>
<text x="118" y="84.6">CON5</text>
<text x="171.3" y="85.9">CON6</text>
<text x="171.3" y="88.4">Header/2.54mm/1x2P</text>
<text x="212.4" y="90">U3</text>
<text x="237.3" y="88.4">L2</text>
<text x="7.7" y="92.2">12505WR-02</text>
<text x="237.3" y="91">LQM18PN2R2MGHD</text>
<text x="258.8" y="93.5">R4</text>
<text x="271.5" y="93.5">0R</text>
<text x="30.5" y="99.9">C3</text>
<text x="73.6" y="97.3">R3</text>
<text x="86.3" y="97.3">0R</text>
<text x="186.5" y="98.6">R5</text>
<text x="199.2" y="98.6">0R</text>
<text x="30.5" y="102.4">10uF</text>
<text x="73.6" y="102.4">R6</text>
<text x="86.3" y="102.4">0R</text>
<text x="177.1" y="106.2">C4</text>
<text x="258.8" y="103.7">C5</text>
<text x="258.8" y="106.2">10uF</text>
<text x="177.6" y="108.7">4.7uF</text>
<text x="17.8" y="117.6">R7</text>
<text x="33" y="117.6">10K</text>
<text x="118" y="117.6">CON7</text>
<text x="210.6" y="118.9">TPS62743YFPR</text>
<text x="17.8" y="122.7">R8</text>
<text x="17.8" y="125.2">R9</text>
<text x="33" y="122.7">47K/NC</text>
<text x="33" y="125.2">1.8K</text>
<text x="83.8" y="125.2">R10</text>
<text x="50.8" y="130.3">BQ24072RGT</text>
<text x="83.8" y="127.8">1.2K</text>
<text x="175.1" y="145.5">CON8</text>
<text x="175.1" y="148.1">Header/2.54mm/1x2P</text>
<text x="216.2" y="149.6">U4</text>
<text x="242.3" y="148.1">L3</text>
<text x="286.7" y="145.5">CON9</text>
<text x="242.3" y="150.6">LQM18PN2R2MGHD</text>
<text x="262.6" y="153.2">R11</text>
<text x="275.3" y="153.2">0R</text>
<text x="190.3" y="158.2">R12</text>
<text x="203" y="158.2">0R</text>
<text x="7.7" y="165.9">CON10</text>
<text x="125.6" y="163.3">CON11</text>
<text x="125.6" y="165.1">Header/2.54mm/1x3P</text>
<text x="180.9" y="165.9">C7</text>
<text x="262.6" y="163.3">C6</text>
<text x="262.6" y="165.9">10uF</text>
<text x="7.7" y="168.4">Header/2.54mm/1x2P</text>
<text x="61.4" y="169.9">U5</text>
<text x="87.6" y="168.4">L4</text>
<text x="87.6" y="170.9">LQM18PN2R2MGHD</text>
<text x="105.3" y="173.5">R13</text>
<text x="118" y="173.5">0R</text>
<text x="181.5" y="168.4">4.7uF</text>
<text x="22.9" y="178.5">R14</text>
<text x="35.6" y="178.5">0R</text>
<text x="214.4" y="178.5">TPS62743YFPR</text>
<text x="13.5" y="183.6">C8</text>
<text x="39.4" y="183.6">R15</text>
<text x="52.1" y="183.6">0RC1</text>
<text x="107.9" y="183.6">C9</text>
<text x="14" y="186.2">4.7uF</text>
<text x="39.4" y="188.7">R16</text>
<text x="52.1" y="188.7">0RD1</text>
<text x="107.9" y="186.2">10uF</text>
<text x="39.4" y="193.8">R17</text>
<text x="52.1" y="193.8">0RD2</text>
<text x="59.7" y="198.9">TPS62743YFPR</text>
</g>
<g font-size="2.3">
<text x="41.1" y="16.8">V_EXT</text>
<text x="184.8" y="19.4">VBUS</text>
<text x="278.6" y="21.9">Tx_1.2V</text>
<text x="38.6" y="24.9">1</text>
<text x="38.6" y="30">2</text>
<text x="120.1" y="29.5">VBUS</text>
<text x="180.7" y="28.7">1</text>
<text x="38.6" y="35">3</text>
<text x="86.6" y="33.8">1</text>
<text x="95.2" y="34.9">V_INT</text>
<text x="180.7" y="31.2">2</text>
<text x="208.6" y="31.2">A2</text>
<text x="232.7" y="31.2">A1</text>
<text x="18.6" y="37.6">6</text>
<text x="18.6" y="40.1">7</text>
<text x="38.6" y="40.1">4</text>
<text x="86.6" y="36.3">2</text>
<text x="86.6" y="38.8">3</text>
<text x="93.9" y="39.9">V_Zinc</text>
<text x="101" y="36.3">1</text>
<text x="110.9" y="36.3">2</text>
<text x="208.5" y="41.4">C1</text>
<text x="208.6" y="36.3">B1</text>
<text x="232.7" y="36.3">C2</text>
<text x="17.3" y="47.7">10</text>
<text x="18.6" y="42.6">8</text>
<text x="18.6" y="45.2">9</text>
<text x="38.6" y="45.2">5</text>
<text x="208.5" y="46.5">D1</text>
<text x="17.3" y="50.3">11</text>
<text x="208.5" y="51.5">D2</text>
<text x="232.7" y="51.5">B2</text>
<text x="24.4" y="82.8">V_BAT</text>
<text x="39.9" y="81.6">V_EXT</text>
<text x="88.1" y="81.6">V_INT</text>
<text x="182.2" y="81.6">VBUS</text>
<text x="46.5" y="89.6">13</text>
<text x="70.3" y="89.6">10</text>
<text x="124.9" y="87.1">1</text>
<text x="124.9" y="89.6">2</text>
<text x="134.5" y="88.2">V_EXT</text>
<text x="276.1" y="84.1">Tx_1.8V</text>
<text x="7.1" y="94.7">4</text>
<text x="17" y="94.7">1</text>
<text x="47.7" y="94.7">2</text>
<text x="70.3" y="92.2">11</text>
<text x="124.9" y="92.2">3</text>
<text x="124.9" y="94.7">4</text>
<text x="134.5" y="90.7">V_BAT</text>
<text x="134.5" y="93.3">Tx_1.2V</text>
<text x="134.5" y="95.8">Tx_1.8V</text>
<text x="178.2" y="90.9">1</text>
<text x="178.2" y="93.4">2</text>
<text x="206.1" y="93.4">A2</text>
<text x="230.2" y="93.4">A1</text>
<text x="7.1" y="99.8">3</text>
<text x="17" y="99.8">2</text>
<text x="47.7" y="97.2">3</text>
<text x="70.3" y="97.2">5</text>
<text x="70.3" y="99.8">6</text>
<text x="124.9" y="97.2">5</text>
<text x="124.9" y="99.8">6</text>
<text x="134.5" y="98.3">Tx_2.5V</text>
<text x="134.5" y="100.9">Tx_3.3V</text>
<text x="206.1" y="98.5">B1</text>
<text x="230.2" y="98.5">C2</text>
<text x="47.7" y="107.4">4</text>
<text x="70.3" y="107.4">7</text>
<text x="124.9" y="102.3">7</text>
<text x="124.9" y="104.8">8</text>
<text x="134.5" y="103.4">Tx_Link_V</text>
<text x="205.9" y="103.6">D1</text>
<text x="46.5" y="109.9">15</text>
<text x="70.3" y="109.9">9</text>
<text x="205.9" y="108.7">C1</text>
<text x="205.9" y="113.7">D2</text>
<text x="230.2" y="113.7">B2</text>
<text x="47.7" y="117.5">1</text>
<text x="70.3" y="117.5">16</text>
<text x="46.5" y="125.2">12</text>
<text x="46.5" y="122.6">14</text>
<text x="70.3" y="122.6">8</text>
<text x="70.3" y="125.2">17</text>
<text x="124.9" y="120.1">1</text>
<text x="124.9" y="122.6">2</text>
<text x="124.9" y="125.2">3</text>
<text x="24.1" y="131.4">LIM CURRENT</text>
<text x="124.9" y="127.7">4</text>
<text x="25.4" y="133.9">= 1550Aohm/1800ohm</text>
<text x="25.4" y="136.5">= 861mA</text>
<text x="276.9" y="134.9">V_Zinc</text>
<text x="186" y="140">VBUS</text>
<text x="269.7" y="143.8">Tx_2.5V</text>
<text x="283.7" y="148">1</text>
<text x="115.7" y="155.2">V_Zinc</text>
<text x="182" y="150.5">1</text>
<text x="182" y="153.1">2</text>
<text x="209.9" y="153.1">A2</text>
<text x="234" y="153.1">A1</text>
<text x="283.7" y="150.5">2</text>
<text x="283.7" y="153.1">3</text>
<text x="18.6" y="160.3">VBUS</text>
<text x="209.9" y="158.2">B1</text>
<text x="234" y="158.2">C2</text>
<text x="107.4" y="164.1">Tx_3.3V</text>
<text x="209.7" y="163.2">D2</text>
<text x="14.5" y="170.8">1</text>
<text x="14.5" y="173.4">2</text>
<text x="55.1" y="173.4">A2</text>
<text x="79.2" y="173.4">A1</text>
<text x="122.6" y="168.3">1</text>
<text x="122.6" y="170.8">2</text>
<text x="122.6" y="173.4">3</text>
<text x="209.7" y="168.3">C1</text>
<text x="209.7" y="173.4">D1</text>
<text x="234" y="173.4">B2</text>
<text x="55.1" y="178.5">B1</text>
<text x="79.2" y="178.5">C2</text>
<text x="225.6" y="189">Title</text>
<text x="79.2" y="193.7">B2</text>
<text x="225.6" y="199.2">Size</text>
<text x="238.3" y="199.2">Document name</text>
<text x="286.5" y="199.2">Rev</text>
<text x="225.6" y="209.3">Date :</text>
<text x="235.8" y="209.3">Tuesday, November 26, 2019</text>
<text x="273.8" y="209.3">Sheet</text>
<text x="284" y="209.3">1</text>
<text x="294.1" y="209.3">9</text>
</g>
<g font-size="2.3" fill="#004080">
<text x="32.8" y="26.5">5V</text>
<text x="33.9" y="31.6">D</text>
<text x="214.4" y="32.8">VIN</text>
<text x="225.9" y="32.8">SW</text>
<text x="22.9" y="39.2">G1</text>
<text x="22.9" y="41.7">G2</text>
<text x="33.3" y="41.7">ID</text>
<text x="33.9" y="36.6">D</text>
<text x="214.4" y="37.9">EN</text>
<text x="224.8" y="37.9">VOS</text>
<text x="22.9" y="44.3">G3</text>
<text x="22.9" y="46.8">G4</text>
<text x="33.8" y="46.8">G</text>
<text x="214.4" y="43">VSEL1</text>
<text x="22.9" y="49.3">G5</text>
<text x="22.9" y="51.9">G6</text>
<text x="214.4" y="48.1">VSEL2</text>
<text x="214.4" y="53.1">VSEL3</text>
<text x="224.6" y="53.1">GND</text>
<text x="52.1" y="91.2">IN</text>
<text x="62.5" y="91.2">OUT</text>
<text x="62.5" y="93.8">OUT</text>
<text x="211.9" y="95">VIN</text>
<text x="223.3" y="95">SW</text>
<text x="52.1" y="96.3">BAT</text>
<text x="52.1" y="98.8">BAT</text>
<text x="62.8" y="98.8">EN2</text>
<text x="62.8" y="101.4">EN1</text>
<text x="211.9" y="100.1">EN</text>
<text x="222.3" y="100.1">VOS</text>
<text x="211.9" y="105.2">VSEL2</text>
<text x="52.1" y="111.5">TD</text>
<text x="52.1" y="109">CE</text>
<text x="62.2" y="111.5">CHG</text>
<text x="64" y="109">PG</text>
<text x="211.9" y="110.3">VSEL1</text>
<text x="52.1" y="119.1">TS</text>
<text x="62.2" y="119.1">ISET</text>
<text x="211.9" y="115.3">VSEL3</text>
<text x="222" y="115.3">GND</text>
<text x="52.1" y="124.2">TMR</text>
<text x="62.7" y="124.2">VSS</text>
<text x="52.1" y="126.8">ILIM</text>
<text x="62.6" y="126.8">PAD</text>
<text x="215.7" y="154.7">VIN</text>
<text x="227.1" y="154.7">SW</text>
<text x="215.7" y="159.8">EN</text>
<text x="226.1" y="159.8">VOS</text>
<text x="215.7" y="164.8">VSEL3</text>
<text x="215.7" y="169.9">VSEL1</text>
<text x="60.9" y="175">VIN</text>
<text x="72.4" y="175">SW</text>
<text x="215.7" y="175">VSEL2</text>
<text x="225.9" y="175">GND</text>
<text x="60.9" y="180.1">EN</text>
<text x="60.9" y="185.2">VSEL1</text>
<text x="71.3" y="180.1">VOS</text>
<text x="60.9" y="190.2">VSEL2</text>
<text x="60.9" y="195.3">VSEL3</text>
<text x="71.1" y="195.3">GND</text>
</g>
<text font-size="2" x="289" y="209.1">of</text>
<g font-size="1">
<text x="29.7" y=".8">5</text>
<text x="89" y=".8">4</text>
<text x="148.3" y=".8">3</text>
<text x="207.6" y=".8">2</text>
<text x="267" y=".8">1</text>
<text x="0" y="27">D</text>
<text x="0" y="79.5">C</text>
<text x="0" y="131.9">B</text>
<text x="0" y="184.3">A</text>
<text x="296.6" y="184.3">A</text>
<text x="29.7" y="210.5">5</text>
<text x="89" y="210.5">4</text>
<text x="148.3" y="210.5">3</text>
</g>
</svg>
